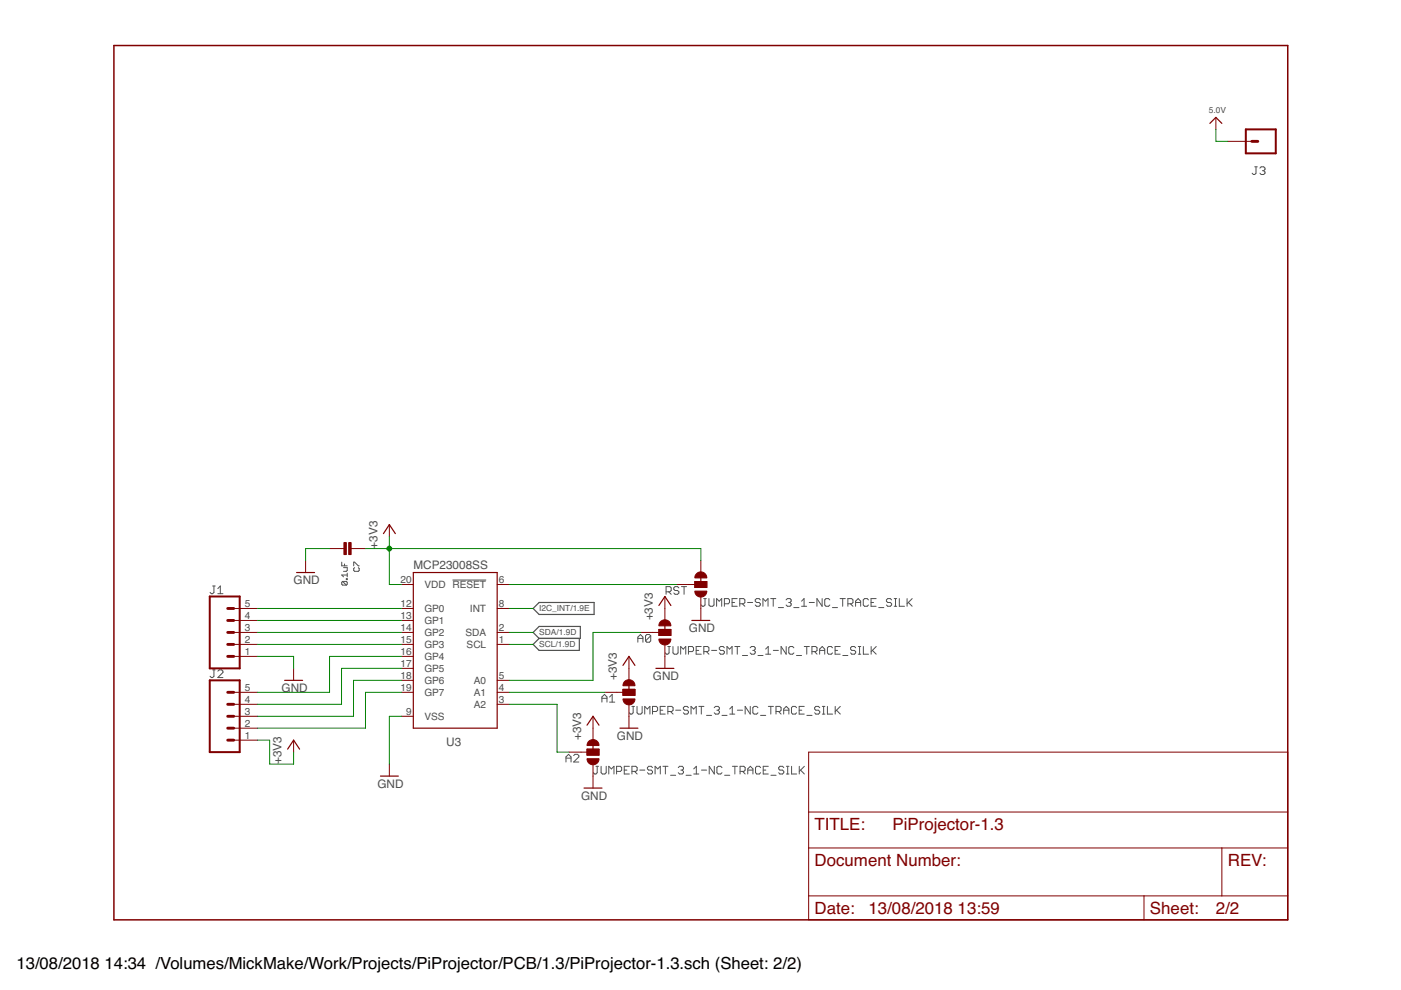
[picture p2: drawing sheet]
<svg xmlns="http://www.w3.org/2000/svg" width="297mm" height="210mm" viewBox="0 0 297 210" stroke-linecap="round" stroke-linejoin="round" font-family="sans-serif">
<g fill="none" stroke="#505050" stroke-width=".21">
<path d="M266 35.4h.6M266.3 35.4v1.3l-.3 .3h-.3l-.2-.3M267.1 35.6l.3-.2h.5l.3 .2v.3l-.3 .3M267.7 36.2h.2M267.9 36.2l.3 .3v.2l-.3 .3h-.5l-.3-.3M72.5 119.2v.8h1.1M73 119.6v.4M75 120v-.8h.2l.8 .8h.2M45.1 124.2h.5M45.4 124.2v1.4l-.3 .3h-.3l-.3-.3M46.2 125.9h1.1M46.2 124.8l.5-.6v1.7"/>
<path d="M72.6 123.3l-.1 .2v.4l.1 .2h.8M72.6 123.3h.8l.2 .2v.4l-.2 .2M72.6 123.3l.8 .8M72.8 120.4h.8v.5l-.2 .2h-.6M73.4 122.7h.2v.2h-.2zM73.6 121.5v.8M73.6 121.9h-1.1l.3 .4M75.2 120.4l-.2 .1v.4l.2 .2h.8l.2-.2v-.4l-.2-.1M95.9 123h7.2M135.2 136.2v-1.1l.6-.6 .5 .6v1.1M135.2 135.4h1.1M138 134.8l-.3-.3h-.6l-.2 .3v1.1"/>
<path d="M138 134.8v1.1l-.3 .3h-.6l-.2-.3M138 134.8l-1.1 1.1M141.2 125.5h.8l.3-.3v-.5l-.3-.3h-.8v1.6M141.6 137.1h.5M141.8 125.5l.5 .5M141.9 137.1v1.3l-.3 .3h-.3l-.2-.3M142.7 137.1v1.3l.3 .3h.5l.3-.3v-1.3M143.9 124.7l-.2-.3h-.6l-.2 .3v.2l.2 .3h.6l.2 .3v.2l-.2 .3h-.6l-.2-.3M144.3 138.7v-1.6l.6 .5 .5-.5v1.6M144.5 124.4h1.1M145 124.4v1.6M146 138.2h.8l.2-.3v-.5l-.2-.3h-.8v1.6"/>
<path d="M147.6 137.9h.5M148.7 137.1h-1.1v1.6h1.1M149.2 126.9h.6M149.2 138.2h.9l.2-.3v-.5l-.2-.3h-.9v1.6M149.5 126.9v1.4l-.3 .2h-.3l-.2-.2M149.8 138.2l.5 .5M150.3 126.9v1.4l.3 .2h.5l.3-.2v-1.4M150.9 137.9h1.1M151.9 128.5v-1.6l.6 .6 .5-.6v1.6M153.6 128h.8l.3-.3v-.5l-.3-.3h-.8v1.6M153.6 137.4l-.3-.3h-.5l-.3 .3v.2l.3 .3h.5l.3 .3v.2l-.3 .3h-.5l-.3-.3M154.1 138.7v-1.6l.6 .5 .5-.5v1.6"/>
<path d="M155.2 127.7h.5M155.8 137.1h1.1M156.3 126.9h-1.1v1.6h1.1M156.3 137.1v1.6M156.8 128h.9l.2-.3v-.5l-.2-.3h-.9v1.6M157.4 128l.5 .5M157.4 139h1.1M158.5 127.7h1.1M159 137.4l.3-.3h.6l.2 .3v.2l-.2 .3M159.6 137.9h.3M159.9 137.9l.2 .3v.2l-.2 .3h-.6l-.3-.3M160.7 139h1.1"/>
<path d="M161.2 127.2l-.3-.3h-.5l-.3 .3v.3l.3 .2h.5l.3 .3v.3l-.3 .2h-.5l-.3-.2M161.8 128.5v-1.6l.5 .6 .5-.6v1.6M162.3 138.7h1.1M162.3 137.6l.6-.5v1.6M163.4 126.9h1.1M163.9 126.9v1.6M164 137.9h1M165 128.8h1.1M166.7 127.2l.2-.3h.6l.2 .3v.3l-.2 .2M166.7 137.1v1.6l-1.1-1.6v1.6M167.2 127.7h.3M167.5 127.7l.2 .3v.3l-.2 .2h-.6l-.2-.2"/>
<path d="M168.3 128.8h1.1M168.3 137.4l-.3-.3h-.5l-.3 .3v1l.3 .3h.5l.3-.3M168.9 139h1M169.9 128.5h1.1M169.9 127.5l.6-.6v1.6M170.5 137.1h1.1M171 137.1v1.6M171.6 127.7h1.1M172.1 138.2h.9l.2-.3v-.5l-.2-.3h-.9v1.6M172.7 138.2l.5 .5M173.8 138.7v-1.1l.5-.5 .6 .5v1.1M173.8 137.9h1.1"/>
<path d="M174.3 126.9v1.6l-1.1-1.6v1.6M175.9 127.2l-.2-.3h-.6l-.2 .3v1.1l.2 .2h.6l.2-.2M176.5 128.8h1.1M176.5 137.4l-.3-.3h-.5l-.3 .3v1l.3 .3h.5l.3-.3M177.1 137.9h.5M178.1 126.9h1.1M178.1 137.1h-1v1.6h1M178.7 126.9v1.6M178.7 139h1.1M179.8 128h.8l.2-.3v-.5l-.2-.3h-.8v1.6M180.3 128l.5 .5M181.4 127.7h1.1"/>
<path d="M181.4 128.5v-1l.5-.6 .6 .6v1M181.4 137.4l-.3-.3h-.5l-.3 .3v.2l.3 .3h.5l.3 .3v.2l-.3 .3h-.5l-.3-.3M182 138.7h.5M182 137.1h.5M182.2 137.1v1.6M183 137.1v1.6h1.1M184.1 127.2l-.2-.3h-.6l-.3 .3v1.1l.3 .2h.6l.2-.2M184.7 127.7h.5M184.7 137.1v1.6M185 137.9l.8 .8M185.8 126.9h-1.1v1.6h1.1M185.8 137.1l-1.1 1.1"/>
<path d="M186.3 128.8h1.1M189 127.2l-.2-.3h-.6l-.3 .3v.3l.3 .2h.6l.2 .3v.3l-.2 .2h-.6l-.3-.2M189.6 128.5h.5M189.6 126.9h.5M189.9 126.9v1.6M190.7 126.9v1.6h1.1M192.3 126.9v1.6M192.6 127.7l.8 .8M193.4 126.9l-1.1 1.1M45.1 142h.5M45.4 142v1.4l-.3 .3h-.3l-.3-.3M46.2 142.3l.3-.3h.5l.3 .3v.3l-1.1 1.1h1.1"/>
<path d="M127.6 148.9v-1.1l.6-.6 .5 .6v1.1M127.6 148.1h1.1M129.2 147.8l.6-.6v1.7M129.2 148.9h1.1M134 149.8h.5M134.2 149.8v1.3l-.2 .3h-.3l-.3-.3M135.1 149.8v1.3l.2 .3h.6l.2-.3v-1.3M136.7 151.4v-1.6l.5 .5 .6-.5v1.6M138.3 150.9h.8l.3-.3v-.5l-.3-.3h-.8v1.6M140 150.6h.5M141.1 149.8h-1.1v1.6h1.1M141.6 150.9h.8l.3-.3v-.5l-.3-.3h-.8v1.6"/>
<path d="M142.2 150.9l.5 .5M143.3 150.6h1M146 150.1l-.3-.3h-.5l-.3 .3v.2l.3 .3h.5l.3 .3v.2l-.3 .3h-.5l-.3-.3M146.5 151.4v-1.6l.6 .5 .5-.5v1.6M148.2 149.8h1M148.7 149.8v1.6M149.8 151.7h1.1M151.4 150.1l.3-.3h.6l.2 .3v.2l-.2 .3M152 150.6h.3M152.3 150.6l.2 .3v.2l-.2 .3h-.6l-.3-.3M153.1 151.7h1.1M154.7 151.4h1.1"/>
<path d="M154.7 150.3l.6-.5v1.6M156.3 150.6h1.1M159.1 149.8v1.6l-1.1-1.6v1.6M160.7 150.1l-.3-.3h-.5l-.3 .3v1l.3 .3h.5l.3-.3M161.2 151.7h1.1M162.9 149.8h1.1M163.4 149.8v1.6M164.5 150.9h.8l.3-.3v-.5l-.3-.3h-.8v1.6M165.1 150.9l.5 .5M166.2 150.6h1.1M166.2 151.4v-1.1l.5-.5 .6 .5v1.1M168.9 150.1l-.3-.3h-.5l-.3 .3v1l.3 .3h.5l.3-.3"/>
<path d="M169.4 150.6h.6M170.5 149.8h-1.1v1.6h1.1M171.1 151.7h1.1M173.8 150.1l-.3-.3h-.5l-.3 .3v.2l.3 .3h.5l.3 .3v.2l-.3 .3h-.5l-.3-.3M174.3 151.4h.6M174.3 149.8h.6M174.6 149.8v1.6M175.4 149.8v1.6h1.1M177.1 149.8v1.6M177.4 150.6l.8 .8M178.2 149.8l-1.1 1.1M120 161.6v-1.1l.5-.6 .6 .6v1.1"/>
<path d="M120 160.7h1.1M121.6 160.2l.3-.3h.5l.3 .3v.3l-1.1 1.1h1.1M126.3 162.5h.6M126.6 162.5v1.3l-.3 .3h-.2l-.3-.3M127.4 162.5v1.3l.3 .3h.5l.3-.3v-1.3M129.1 164.1v-1.6l.5 .5 .6-.5v1.6M130.7 163.6h.8l.3-.3v-.5l-.3-.3h-.8v1.6M132.4 163.3h.5M133.4 162.5h-1v1.6h1M134 163.6h.8l.3-.3v-.5l-.3-.3h-.8v1.6M134.5 163.6l.6 .5M135.6 163.3h1.1"/>
<path d="M138.3 162.8l-.2-.3h-.6l-.2 .3v.2l.2 .3h.6l.2 .3v.2l-.2 .3h-.6l-.2-.3M138.9 164.1v-1.6l.5 .5 .6-.5v1.6M140.5 162.5h1.1M141.1 162.5v1.6M142.2 164.4h1.1M143.8 162.8l.3-.3h.5l.3 .3v.2l-.3 .3M144.4 163.3h.2M144.6 163.3l.3 .3v.2l-.3 .3h-.5l-.3-.3M145.5 164.4h1M147.1 163l.5-.5v1.6M147.1 164.1h1.1M148.7 163.3h1.1"/>
<path d="M151.4 162.5v1.6l-1-1.6v1.6M153.1 162.8l-.3-.3h-.5l-.3 .3v1l.3 .3h.5l.3-.3M153.6 164.4h1.1M155.3 162.5h1.1M155.8 162.5v1.6M156.9 163.6h.8l.3-.3v-.5l-.3-.3h-.8v1.6M157.5 163.6l.5 .5M158.5 163.3h1.1M158.5 164.1v-1.1l.6-.5 .5 .5v1.1M161.3 162.8l-.3-.3h-.6l-.2 .3v1l.2 .3h.6l.3-.3M161.8 163.3h.6M162.9 162.5h-1.1v1.6h1.1"/>
<path d="M163.4 164.4h1.1M166.2 162.8l-.3-.3h-.5l-.3 .3v.2l.3 .3h.5l.3 .3v.2l-.3 .3h-.5l-.3-.3M166.7 164.1h.6M166.7 162.5h.6M167 162.5v1.6M167.8 162.5v1.6h1.1M169.5 162.5v1.6M169.7 163.3l.8 .8M170.5 162.5l-1 1.1"/>
</g>
<path d="M113 134.1l1.3-1.3h8.7v2.6h-8.7zM114.3 135.4l-1.3 1.2 1.3 1.3h8.5v-2.5M114.3 127.7h11.7v2.6h-11.7l-1.3-1.3z" fill="none" stroke="#505050" stroke-width=".25"/>
<g fill="none" stroke="#800000" stroke-width=".25">
<path d="M256.5 26.2l1.3-1.3 1.3 1.3M81.3 113.1l1.2-1.9 1.3 1.9M62.9 121.4h3.8M87.6 121.4h17.8v33h-17.8zM139.7 128.4l1.3-1.9 1.2 1.9M141 131.6v2.5M146.7 131.6h3.8M148.6 121.4v2.5M60.3 144.3h3.9M61 158.8l1.3-1.9 1.2 1.9M124.5 153.8l1.2-1.9 1.3 1.9M125.7 156.9v2.6"/>
<path d="M131.4 154.4h3.9M132.1 141.1l1.2-1.9 1.3 1.9M133.3 144.3v2.5M139.1 141.7h3.8M80.7 164.5h3.8M123.8 167.1h3.8"/>
</g>
<g fill="none" stroke="#800000" stroke-width=".21">
<path d="M257.8 24.9v2.5M260.3 30h5.1M64.8 118.9v2.5M69.9 116.3h3.3M74.2 116.3h3.3M82.5 111.2v2.6M148.6 118.9v2.5M49.6 136.6h5M49.6 134.1h5M49.6 129h5M49.6 131.6h5M49.6 139.2h5"/>
<path d="M85.1 136.6h2.5M85.1 134.1h2.5M85.1 129h2.5M85.1 123.9h2.5M85.1 131.6h2.5M85.1 139.2h2.5M105.4 136.6h2.5M105.4 134.1h2.5M105.4 129h2.5M105.4 123.9h2.5M133.3 139.2v5.1M135.9 134.1h3.8"/>
<path d="M139.7 133.5h2.5v1.2h-2.5zM141 126.5v5.1M141 136.6v5.1M143.5 123.9h3.8M147.3 123.3h2.6v1.3h-2.6zM148.6 126.5v5.1M49.6 146.8h5M49.6 149.3h5M49.6 151.9h5M49.6 156.9h5M49.6 154.4h5M62.3 141.7v2.6"/>
<path d="M62.3 156.9v2.6M85.1 144.3h2.5M85.1 146.8h2.5M85.1 151.9h2.5M85.1 141.7h2.5M105.4 144.3h2.5M105.4 146.8h2.5M105.4 149.3h2.5M120.6 159.5h3.9M124.5 158.8h2.5v1.3h-2.5zM125.7 151.9v5M128.3 146.8h3.8"/>
<path d="M132.1 146.2h2.5v1.2h-2.5zM133.3 149.3v5.1M171.4 159.5h101.6v35.5h-101.6zM82.5 162v2.5M125.7 162v5.1M171.4 179.8h101.6M171.4 172.2h101.6M259.1 179.8v10.1M171.4 189.9h101.6M242.5 189.9v5.1"/>
</g>
<path d="M24.2 9.7h248.8v185.3h-248.8z" fill="none" stroke="#800000" stroke-width=".32"/>
<path d="M264.1 27.4h6.4v5.1h-6.4zM44.5 126.5h6.3v15.2h-6.3zM44.5 144.3h6.3v15.2h-6.3z" fill="none" stroke="#800000" stroke-width=".42"/>
<path d="M265.4 30h1.3M48.3 134.1h1.3M48.3 136.6h1.3M48.3 139.2h1.3M48.3 129h1.3M48.3 131.6h1.3M48.3 151.9h1.3M48.3 154.4h1.3M48.3 156.9h1.3M48.3 146.8h1.3M48.3 149.3h1.3" fill="none" stroke="#800000" stroke-width=".61"/>
<g fill="#800000" stroke="#800000" stroke-width=".21">
<path d="M72.9 115h.5v2.6h-.5z"/>
<path d="M73.9 115h.5v2.6h-.5z"/>
<path d="M147.3 123.3h2.6v1.3h-2.6z"/>
<path d="M139.7 133.5h2.5v1.2h-2.5z"/>
<path d="M132.1 146.2h2.5v1.2h-2.5z"/>
<path d="M124.5 158.8h2.5v1.3h-2.5z"/>
</g>
<g fill="#800000" stroke="#800000" stroke-width=".21">
<path d="M147.7 121.6a1.26 1.26 0 0 1 1.4-.2 1.26 1.26 0 0 1 .8 1.1h-2.6l.1-.4z" fill-rule="evenodd"/>
<path d="M147.3 125.3h2.6a1.27 1.27 0 0 1-1.3 1.3 1.27 1.27 0 0 1-1.3-1.3z" fill-rule="evenodd"/>
<path d="M140.1 131.7a1.27 1.27 0 0 1 1.4-.2 1.27 1.27 0 0 1 .7 1.2h-2.5l.1-.5z" fill-rule="evenodd"/>
<path d="M139.7 135.5h2.5a1.27 1.27 0 0 1-1.2 1.3 1.27 1.27 0 0 1-1.3-1.3z" fill-rule="evenodd"/>
<path d="M132.5 144.4a1.27 1.27 0 0 1 1.4-.2 1.27 1.27 0 0 1 .7 1.2h-2.5l.1-.5z" fill-rule="evenodd"/>
<path d="M132.1 148.2h2.5a1.27 1.27 0 0 1-1.3 1.3 1.27 1.27 0 0 1-1.2-1.3z" fill-rule="evenodd"/>
<path d="M124.9 157.1a1.27 1.27 0 0 1 1.3-.2 1.27 1.27 0 0 1 .8 1.2h-2.5z" fill-rule="evenodd"/>
<path d="M124.5 160.9h2.5a1.27 1.27 0 0 1-1.3 1.3 1.27 1.27 0 0 1-1.2-1.3z" fill-rule="evenodd"/>
</g>
<g fill="none" stroke="#008000" stroke-width=".21">
<path d="M257.8 27.4v2.6h2.5M69.9 116.3h-5.1v2.6M77.5 116.3h71.1v2.6M82.5 113.8v10.1h2.6M54.6 139.2h7.7v2.5M54.6 136.6h30.5M54.6 134.1h30.5M54.6 129h30.5M54.6 131.6h30.5M85.1 139.2h-15.2v7.6h-15.3M107.9 136.6h5.1M107.9 134.1h5.1"/>
<path d="M107.9 129h5.1M107.9 123.9h35.6M135.9 134.1h-10.2v10.2h-17.8M54.6 156.9h2.6v5.1h5.1v-2.5M85.1 144.3h-10.1v7.6h-20.4M85.1 151.9h-2.6v10.1M85.1 146.8h-7.6v7.6h-22.9M85.1 141.7h-12.7v7.6h-17.8M107.9 146.8h20.4M107.9 149.3h10.2v10.2h2.5"/>
</g>
<circle cx="82.5" cy="116.3" r=".51" fill="#008000" stroke="#008000" stroke-width=".21"/>
<g font-size="3.6" fill="#800000">
<text x="172.7" y="176">TITLE:</text>
<text x="189.2" y="176">PiProjector-1.3</text>
<text x="172.7" y="183.6">Document Number:</text>
<text x="260.3" y="183.6">REV:</text>
<text x="172.7" y="193.8">Date:</text>
<text x="184.1" y="193.8">13/08/2018</text>
<text x="203" y="193.8">13:59</text>
<text x="243.8" y="193.8">Sheet:</text>
<text x="257.8" y="193.8">2/2</text>
</g>
<g font-size="3.5">
<text x="3.5" y="205.4">13/08/2018</text>
<text x="22.2" y="205.4">14:34 /Volumes/MickMake/Work/Projects/PiProjector/PCB/1.3/PiProjector-1.3.sch (Sheet: 2/2)</text>
</g>
<g font-size="2.5" fill="#505050">
<text x="80" y="116.3" transform="rotate(-90 80 116.3)">+3V3</text>
<text x="62.2" y="123.9">GND</text>
<text x="87.6" y="120.6">MCP23008SS</text>
<text x="138.4" y="131.5" transform="rotate(-90 138.4 131.5)">+3V3</text>
<text x="146" y="134.1">GND</text>
<text x="59.7" y="146.8">GND</text>
<text x="130.8" y="144.2" transform="rotate(-90 130.8 144.2)">+3V3</text>
<text x="138.4" y="144.2">GND</text>
<text x="94.6" y="158.2">U3</text>
<text x="123.2" y="156.9" transform="rotate(-90 123.2 156.9)">+3V3</text>
<text x="130.8" y="156.9">GND</text>
<text x="59.7" y="162" transform="rotate(-90 59.7 162)">+3V3</text>
<text x="80" y="167.1">GND</text>
<text x="123.2" y="169.6">GND</text>
</g>
<g font-size="2.1" fill="#505050">
<text x="84.9" y="123.6">20</text>
<text x="90" y="124.7">VDD RESET</text>
<text x="105.8" y="123.6">6</text>
<text x="51.9" y="131.2">4</text>
<text x="51.9" y="128.7">5</text>
<text x="84.9" y="128.7">12</text>
<text x="84.9" y="131.2">13</text>
<text x="90" y="129.8">GP0</text>
<text x="99.6" y="129.8">INT</text>
<text x="105.8" y="128.7">8</text>
<text x="51.9" y="136.3">2</text>
<text x="51.9" y="133.7">3</text>
<text x="84.9" y="133.7">14</text>
<text x="84.9" y="136.3">15</text>
<text x="90" y="132.3">GP1</text>
<text x="90" y="134.8">GP2</text>
<text x="90" y="137.4">GP3</text>
<text x="98.7" y="134.8">SDA</text>
<text x="98.9" y="137.4">SCL</text>
<text x="105.8" y="136.3">1</text>
<text x="105.8" y="133.7">2</text>
<text x="51.9" y="138.8">1</text>
<text x="84.9" y="138.8">16</text>
<text x="84.9" y="141.3">17</text>
<text x="84.9" y="143.9">18</text>
<text x="90" y="139.9">GP4</text>
<text x="90" y="142.5">GP5</text>
<text x="105.8" y="143.9">5</text>
<text x="51.9" y="149">4</text>
<text x="51.9" y="146.4">5</text>
<text x="84.9" y="146.4">19</text>
<text x="90" y="145">GP6</text>
<text x="90" y="147.5">GP7</text>
<text x="100.5" y="145">A0</text>
<text x="100.5" y="147.5">A1</text>
<text x="105.8" y="146.4">4</text>
<text x="105.8" y="149">3</text>
<text x="51.9" y="154">2</text>
<text x="51.9" y="151.5">3</text>
<text x="86.1" y="151.5">9</text>
<text x="90" y="152.6">VSS</text>
<text x="100.5" y="150.1">A2</text>
<text x="51.9" y="156.6">1</text>
</g>
<g font-size="1.8" fill="#505050">
<text x="256.3" y="23.9">5.0V</text>
<text x="114.3" y="129.6">I2C_INT/1.9E</text>
<text x="114.3" y="134.7">SDA/1.9D</text>
<text x="114.3" y="137.3">SCL/1.9D</text>
</g>
</svg>
